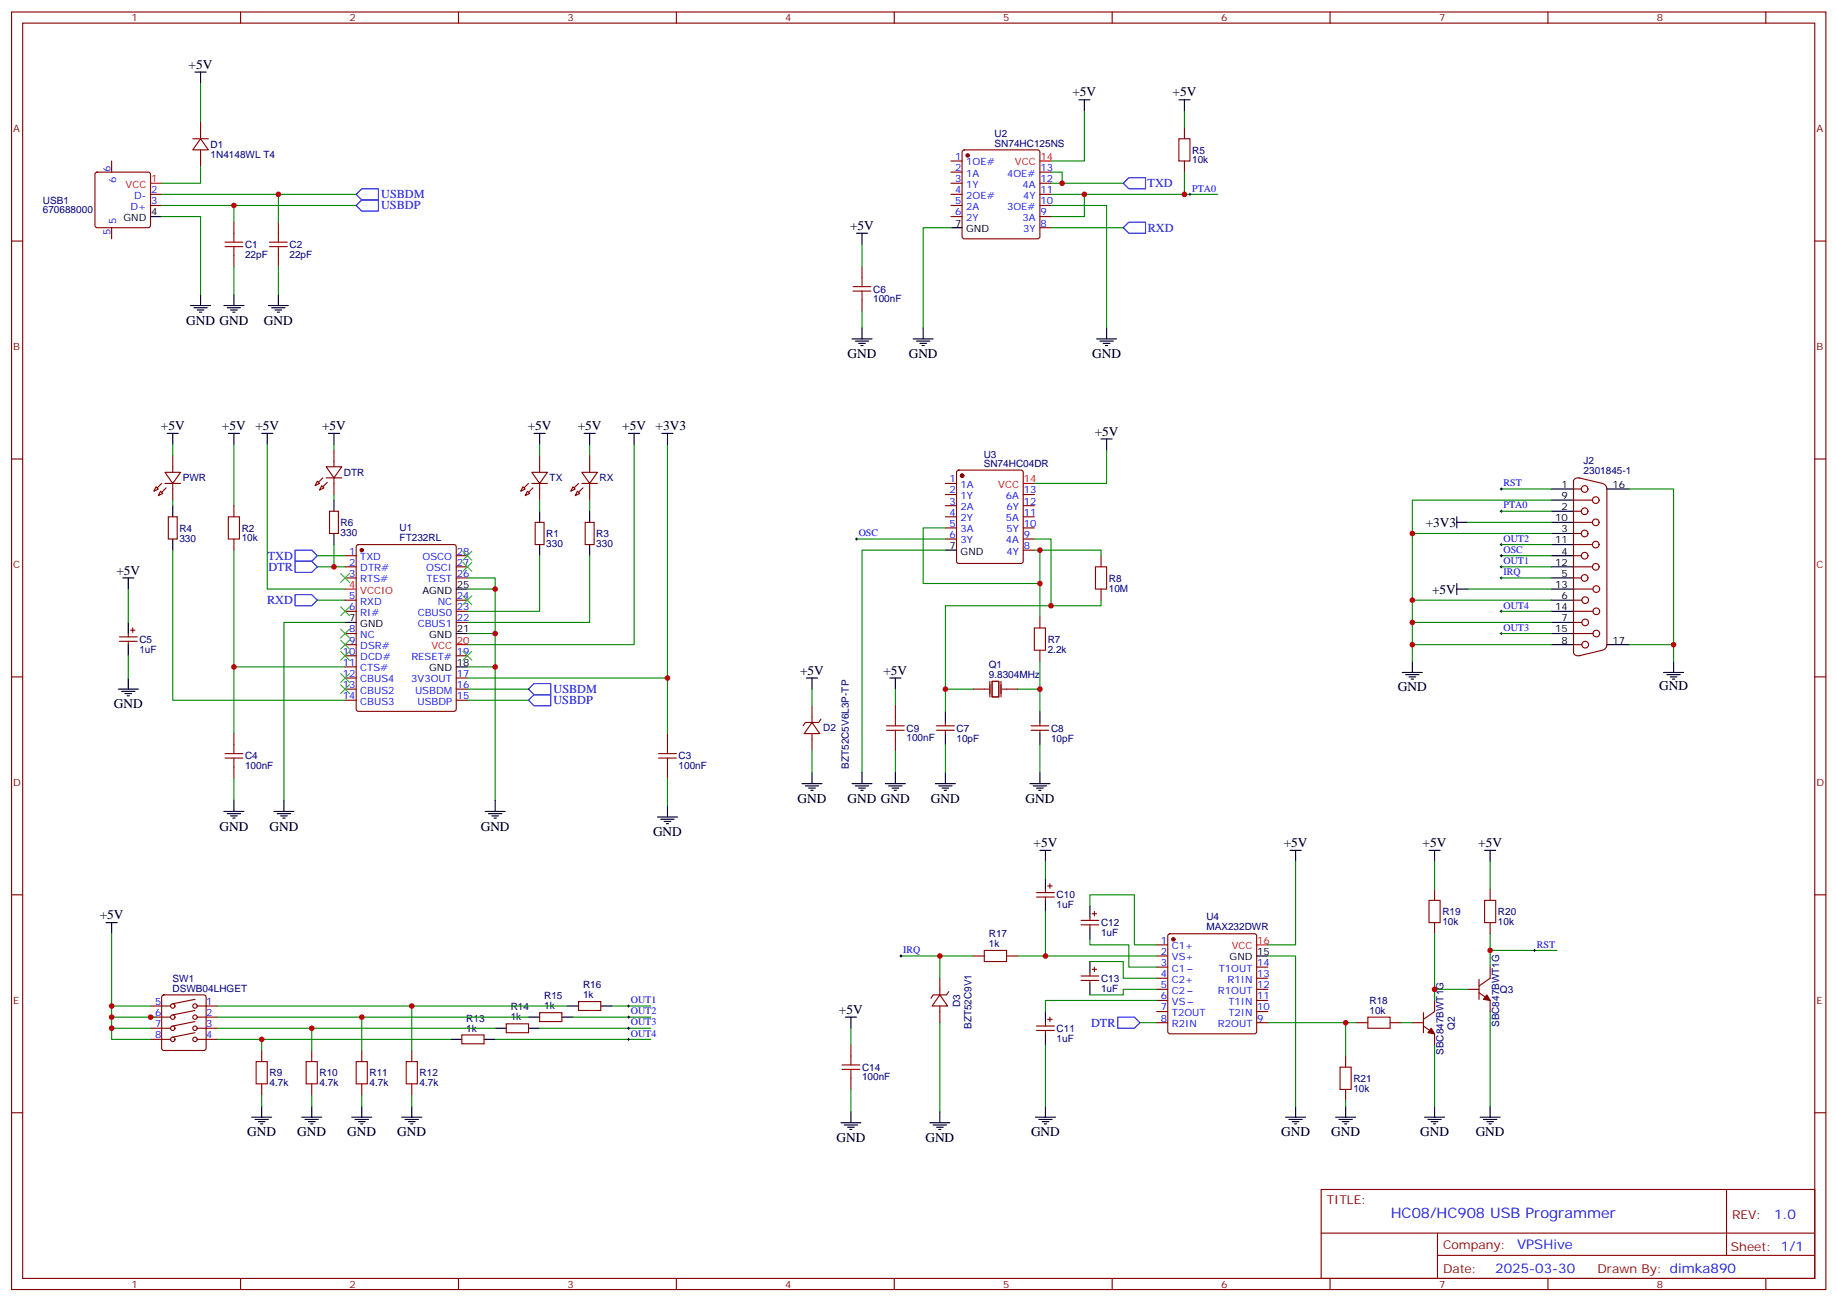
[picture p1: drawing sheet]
<svg xmlns="http://www.w3.org/2000/svg" width="583mm" height="413mm" viewBox="0 0 583 413" stroke-linecap="round" stroke-linejoin="round" font-family="sans-serif">
<g fill="none" stroke="#870000" stroke-width=".35">
<path d="M3.7 3.8h575.7v405.4h-575.7zM7.2 7.3h568.7v398.3h-568.7zM76.3 3.8v3.5M145.5 3.8v3.5M214.6 3.8v3.5M283.8 3.8v3.5M352.9 3.8v3.5M422.1 3.8v3.5M491.2 3.8v3.5M560.4 3.8v3.5M63.6 38.7v5.3M30.4 54.8l.4-.2h16.3l.5 .2 .2 .5v16.2l-.3 .5-.4 .2h-16.3l-.5-.2-.2-.5v-16.2z"/>
<path d="M35.4 51.1v3.5M61.2 44h4.9M63.6 44l2.5 3.6h-4.9zM63.6 47.6v5.2M301.8 51.1h3.5M301.8 54.6h3.5M301.8 58.1h3.5M305.5 47.8l.5-.2h23.3l.5 .2 .2 .5v26.8l-.2 .5-.5 .2h-23.3l-.5-.3-.2-.4v-26.8zM330 54.6h3.5M330 58.1h3.5M375.8 40.5v3.5M375.8 51.1v3.5"/>
<path d="M3.7 76.5h3.5M35.4 72.2v3.6M47.8 61.7h3.5M47.8 65.2h3.5M74.2 70.5v3.5M88.3 70.5v3.5M301.8 61.7h3.5M301.8 65.2h3.5M301.8 68.7h3.5M330 61.7h3.5M330 65.2h3.5M330 68.7h3.5"/>
<path d="M330 72.2h3.5M575.9 76.5h3.5M74.2 81.1v3.5M88.3 81.1v3.5M273.5 84.6v3.5M273.5 95.2v3.5M3.7 145.6h3.5M49.5 154.4l.7 .8-1.4 .7zM50.9 155.9l.7 .7-1.4 .7zM52.4 149.9h4.9l-2.5 3.5zM52.4 153.4h4.9M54.8 144.6v5.3"/>
<path d="M54.8 153.4v5.3M100.7 152.7l.7 .7-1.4 .7zM102.1 154.1l.7 .7-1.4 .7zM103.5 148.1h4.9l-2.4 3.5zM103.5 151.6h4.9M106 142.8v5.3M106 151.6v5.3M165.9 154.4l.8 .8-1.5 .7zM167.4 155.9l.7 .7-1.4 .7zM168.8 149.9h4.9l-2.5 3.5zM168.8 153.4h4.9M171.2 144.6v5.3"/>
<path d="M171.2 153.4v5.3M181.8 154.4l.7 .8-1.4 .7zM183.2 155.9l.7 .7-1.4 .7zM184.6 149.9h5l-2.5 3.5zM184.6 153.4h5M187.1 144.6v5.3M187.1 153.4v5.3M300 153.4h3.5M300 156.9h3.5M303.8 149.4l.4-.2h19.8l.5 .2 .2 .5v28.2l-.2 .5-.5 .2h-19.8l-.5-.2-.2-.5v-28.2zM324.7 156.9h3.5M499.3 152.7v54.3"/>
<path d="M499.3 158.7h6M499.3 155.2h2.5M501.1 151.6l7.4 1.8M501.3 151.7a1.31 1.31 0 0 0-2 1.1M508.6 153.5l1.1 .8 .2 .9v49.3l-.2 .9-1.1 .8M575.9 145.6h3.5M53.4 164h2.8v7h-2.8zM74.2 160.4v3.6M74.2 171v3.6M104.6 162.2h2.8v7.1h-2.8zM109.5 176.3h3.5M109.5 179.8h3.5"/>
<path d="M113.3 173l.4-.2h30.4l.6 .4 .1 51.8-.5 .7h-30.6l-.6-.5-.1-51.7zM144.8 176.3h3.5M144.8 179.8h3.5M169.8 165.7h2.8v7.1h-2.8zM185.7 165.7h2.8v7.1h-2.8zM300 160.4h3.5M300 164h3.5M300 167.5h3.5M300 171h3.5M324.7 160.4h3.5M324.7 164h3.5M324.7 167.5h3.5"/>
<path d="M324.7 171h3.5M324.7 174.6h3.5M349.4 176.3v3.5M499.3 176.3h2.5M499.3 179.8h6M499.3 172.8h6M499.3 165.7h6M499.3 169.3h2.5M499.3 162.2h2.5M41.4 200h1.4M42.1 199.2v1.5M109.5 183.4h3.5"/>
<path d="M109.5 190.4h3.5M109.5 194h3.5M144.8 183.4h3.5M144.8 190.4h3.5M144.8 194h3.5M144.8 197.5h3.5M330 195.7v3.5M349.4 186.9v3.5M499.3 183.4h2.5M499.5 190.4h2.5M499.5 194h6M499.5 197.5h2.5"/>
<path d="M499.5 186.9h6M3.7 214.8h3.5M37.9 202.1h5.6M37.9 203.5h5.6M40.7 201v1.1M40.7 203.5v1M109.5 201h3.5M109.5 204.5h3.5M109.5 208.1h3.5M109.5 211.6h3.5M109.5 215.1h3.5M109.5 218.7h3.5"/>
<path d="M144.8 208.1h3.5M144.8 215.1h3.5M144.8 218.7h3.5M308.8 218.7h3.5M319.4 218.7h3.5M330 206.3v3.5M499.3 206.9a1.41 1.41 0 0 0 2 1.1M499.5 201h6M499.5 204.5h2.5M508.5 206.3l-7.4 1.8M575.9 214.8h3.5M74.2 232.8v3.5"/>
<path d="M109.5 222.2h3.5M144.8 222.2h3.5M211.8 232.8v3.5M257.7 229.2l2.4 3.6h-4.9zM257.7 223.9v5.3M257.7 232.8v5.3M260.5 228.2l-.7 1h-4.2l-.8 1.1M284.1 223.9v3.6M284.1 234.5v3.6M297.2 231.7h5.6M297.2 230.3h5.6M300 229.2v1.1"/>
<path d="M300 231.7v1.1M327.2 231.7h5.6M327.2 230.3h5.6M330 229.2v1.1M330 231.7v1.1M74.2 243.3v3.6M211.8 243.3v3.6M3.7 283.9h3.5M328.9 283.2h5.7M328.9 284.6h5.7M331.8 282.2v1M331.8 284.6v1.1"/>
<path d="M332.5 281.1h1.4M333.2 280.4v1.4M343 292h5.7M343 293.4h5.7M345.9 291v1M345.9 293.4v1.1M346.6 289.9h1.4M347.3 289.2v1.4M367 299.8h3.6M370.8 296.5l.5-.2h26.8l.5 .2 .2 .5v30.3l-.3 .5-.4 .2h-26.8l-.5-.2-.2-.5v-30.3zM455.2 282.2v3.5M455.2 292.7v3.6"/>
<path d="M472.9 282.2v3.5M472.9 292.7v3.6M575.9 283.9h3.5M47.8 319.2h6.3M51.5 315.9l.5-.2h12.7l.5 .2 .2 .5v16.2l-.2 .5-.5 .2h-12.7l-.5-.2-.2-.5v-16.2zM61.9 317.1l-7.1 1.4M62.6 319.2h6.3M183.6 317.8h7v2.8h-7zM298.2 315.7l2.5 3.5h-4.9zM298.2 310.4v5.3M298.2 319.2v5.3M301.1 314.6l-.7 1.1h-4.3l-.7 1"/>
<path d="M308.8 303.3h3.5M319.4 303.3h3.5M343 309.7h5.7M343 311.1h5.7M345.9 308.6v1.1M345.9 311.1v1M346.6 307.6h1.4M347.3 306.8v1.5M367 303.3h3.6M367 306.8h3.6M367 310.4h3.6M367 313.9h3.6"/>
<path d="M367 317.4h3.6M398.8 306.8h3.5M398.8 310.4h3.5M398.8 313.9h3.5M398.8 317.4h3.5M455.2 317.4v3.6l-3.5 2.4M465.8 313.9h3.5M469.3 315l3.6 2.4v3.6M469.3 310.7v6.4M472.9 306.8v3.6l-3.6 2.4M47.8 329.8h6.3M47.8 326.2h6.3"/>
<path d="M47.8 322.7h6.3M61.9 327.7l-7.1 1.4M61.9 324.1l-7.1 1.4M61.9 320.6l-7.1 1.4M62.6 329.8h6.3M62.6 326.2h6.3M62.6 322.7h6.3M83 333.3v3.5M98.9 333.3v3.5M114.8 333.3v3.5M130.7 333.3v3.5M146.5 328.4h7.1v2.8h-7.1z"/>
<path d="M160.7 324.8h7v2.9h-7zM171.2 321.3h7.1v2.8h-7.1zM270 331.5v3.6M328.9 325.5h5.7M328.9 327h5.7M331.8 324.5v1M331.8 327v1M332.5 323.4h1.4M333.2 322.7v1.4M367 321h3.6M367 324.5h3.6M398.8 321h3.5"/>
<path d="M398.8 324.5h3.5M427 335.1v3.5M430.5 324.5h3.6M441.1 324.5h3.5M448.2 324.5h3.5M451.7 325.5l3.5 2.5v3.5M451.7 321.3v6.4M3.7 353.1h3.5M83 343.9v3.5M98.9 343.9v3.5M114.8 343.9v3.5M130.7 343.9v3.5"/>
<path d="M270 342.1v3.6M427 345.7v3.5M575.9 353.1h3.5M419.2 377.4h156.7v28.2h-156.7zM547.9 377.4v20.9M419.3 391.2h156.4M456.2 398.3h119.5M456.2 391.2v14.2M76.3 405.6v3.6M145.5 405.6v3.6M214.6 405.6v3.6M283.8 405.6v3.6"/>
<path d="M352.9 405.6v3.6M422.1 405.6v3.6M491.2 405.6v3.6M560.4 405.6v3.6"/>
<circle cx="502.8" cy="155.2" r="1.06"/>
<circle cx="506.4" cy="158.7" r="1.06"/>
<circle cx="502.8" cy="169.3" r="1.06"/>
<circle cx="502.8" cy="162.2" r="1.06"/>
<circle cx="502.8" cy="176.3" r="1.06"/>
<circle cx="506.4" cy="172.8" r="1.06"/>
<circle cx="506.4" cy="179.8" r="1.06"/>
<circle cx="506.4" cy="165.7" r="1.06"/>
<circle cx="502.8" cy="183.4" r="1.06"/>
<circle cx="503" cy="190.4" r="1.06"/>
<circle cx="503" cy="197.5" r="1.06"/>
<circle cx="506.6" cy="186.9" r="1.06"/>
<circle cx="506.6" cy="194" r="1.06"/>
<circle cx="503" cy="204.5" r="1.06"/>
<circle cx="506.6" cy="201" r="1.06"/>
<circle cx="54.8" cy="319.2" r=".71"/>
<circle cx="61.9" cy="319.2" r=".71"/>
<circle cx="54.8" cy="329.8" r=".71"/>
<circle cx="54.8" cy="326.2" r=".71"/>
<circle cx="54.8" cy="322.7" r=".71"/>
<circle cx="61.9" cy="326.2" r=".71"/>
<circle cx="61.9" cy="329.8" r=".71"/>
<circle cx="61.9" cy="322.7" r=".71"/>
</g>
<path d="M47.8 58.1h3.5M330 51.1h3.5M324.7 153.4h3.5M109.5 186.9h3.5M144.8 204.5h3.5M398.8 299.8h3.5" fill="none" stroke="#f00" stroke-width=".35"/>
<g fill="none" stroke="#000" stroke-width=".35">
<path d="M61.9 22.9h3.5M63.6 22.9v3.5M342.3 31.7h3.6M344.1 31.7v3.5M374.1 31.7h3.5M375.8 31.7v3.5M47.8 68.7h3.5M271.8 74h3.5M273.5 74v3.5M301.8 72.2h3.5M60.5 96.9h6.3M61.5 97.6h4.3"/>
<path d="M62.6 98.4h2.1M63.3 99.1h.7M63.6 93.4v3.5M71 96.9h6.4M72.1 97.6h4.2M73.2 98.4h2.1M73.9 99.1h.7M74.2 93.4v3.5M85.2 96.9h6.3M86.2 97.6h4.3M87.3 98.4h2.1M88 99.1h.7"/>
<path d="M88.3 93.4v3.5M270.4 107.5h6.3M271.4 108.2h4.3M272.5 108.9h2.1M273.2 109.6h.7M273.5 104v3.5M289.8 107.5h6.3M290.8 108.2h4.3M291.9 108.9h2.1M292.6 109.6h.7M292.9 104v3.5M348 107.5h6.3"/>
<path d="M349 108.2h4.3M350.1 108.9h2.1M350.8 109.6h.7M351.2 104v3.5M53.1 137.5h3.5M54.8 137.5v3.5M72.5 137.5h3.5M74.2 137.5v3.5M83 137.5h3.6M84.8 137.5v3.5M104.2 137.5h3.5M106 137.5v3.5"/>
<path d="M169.5 137.5h3.5M171.2 137.5v3.5M185.3 137.5h3.6M187.1 137.5v3.5M199.5 137.5h3.5M201.2 137.5v3.5M210 137.5h3.6M211.8 137.5v3.5M349.4 139.3h3.5M351.2 139.3v3.5M106 158.7v3.5M492.3 155.2h7"/>
<path d="M492.3 158.7h7M509.9 155.2h7.1M54.8 160.4v3.6M54.8 171v3.6M106 169.3v3.5M171.2 162.2v3.5M171.2 172.8v3.5M187.1 162.2v3.5M187.1 172.8v3.5M300 174.6h3.5M462.3 165.7h3.5M462.3 164v3.5"/>
<path d="M492.3 179.8h7M492.3 172.8h7M492.3 165.7h7M492.3 176.3h7M492.3 169.3h7M492.3 162.2h7M38.9 183.4h3.6M40.7 183.4v3.5M40.7 197.5v3.5M109.5 197.5h3.5M144.8 186.9h3.5M462.3 186.9h3.5"/>
<path d="M462.3 185.1v3.6M492.3 197.5h7M492.3 186.9h7M492.3 183.4h7M492.3 194h7M492.3 190.4h7M37.5 218.7h6.4M38.6 219.4h4.2M40.7 204.5v3.6M40.7 215.1v3.6M144.8 211.6h3.5M144.8 201h3.5"/>
<path d="M255.9 215.1h3.5M257.7 215.1v3.6M282.4 215.1h3.5M284.1 215.1v3.6M445 213.4h6.3M446.1 214.1h4.2M447.1 214.8h2.1M447.8 215.5h.7M448.2 209.8v3.6M492.3 201h7M492.3 204.5h7M509.9 204.5h7.1"/>
<path d="M527.9 213.4h6.3M529 214.1h4.2M530 214.8h2.1M530.7 215.5h.7M531.1 209.8v3.6M39.7 220.1h2.1M40.4 220.8h.7M300 225.7v3.5M300 232.8v3.5M330 225.7v3.5M330 232.8v3.5M71 257.5h6.4"/>
<path d="M72.1 258.2h4.2M73.2 258.9h2.1M73.9 259.6h.7M74.2 253.9v3.6M86.9 257.5h6.4M88 258.2h4.2M89 258.9h2.2M89.7 259.6h.8M90.1 253.9v3.6M154 257.5h6.3M155 258.2h4.2M156.1 258.9h2.1"/>
<path d="M156.8 259.6h.7M157.1 253.9v3.6M208.6 259.2h6.4M209.7 259.9h4.2M211.8 255.7v3.5M254.5 248.6h6.3M255.6 249.3h4.2M256.6 250h2.1M257.3 250.8h.7M257.7 245.1v3.5M270.4 248.6h6.3M271.4 249.3h4.3"/>
<path d="M272.5 250h2.1M273.2 250.8h.7M273.5 245.1v3.5M281 248.6h6.3M282 249.3h4.2M283.1 250h2.1M283.8 250.8h.7M284.1 245.1v3.5M296.8 248.6h6.4M297.9 249.3h4.2M298.9 250h2.2M299.6 250.8h.8"/>
<path d="M300 245.1v3.5M326.8 248.6h6.4M327.9 249.3h4.2M328.9 250h2.1M329.6 250.8h.7M330 245.1v3.5M210.7 260.6h2.2M211.5 261.3h.7M330 269.8h3.5M331.8 269.8v3.5M331.8 278.6v3.6M409.4 269.8h3.5"/>
<path d="M411.1 269.8v3.5M453.5 269.8h3.5M455.2 269.8v3.5M471.1 269.8h3.5M472.9 269.8v3.5M33.7 292.7h3.5M35.4 292.7v3.6M331.8 285.7v3.5M345.9 287.4v3.6M345.9 294.5v3.5M180.1 319.2h3.5M190.6 319.2h3.6"/>
<path d="M345.9 305.1v3.5M345.9 312.1v3.6M398.8 303.3h3.5M143 329.8h3.5M153.6 329.8h3.5M157.1 326.2h3.6M167.7 326.2h3.5M167.7 322.7h3.5M178.3 322.7h3.5M268.3 322.7h3.5M270 322.7v3.5M331.8 321v3.5"/>
<path d="M331.8 328v3.5M79.9 354.5h6.3M80.9 355.2h4.3M82 355.9h2.1M82.7 356.6h.7M83 350.9v3.6M95.7 354.5h6.4M96.8 355.2h4.2M97.9 355.9h2.1M98.6 356.6h.7M98.9 350.9v3.6M111.6 354.5h6.4"/>
<path d="M112.7 355.2h4.2M113.7 355.9h2.2M114.4 356.6h.7M114.8 350.9v3.6M127.5 354.5h6.3M128.6 355.2h4.2M129.6 355.9h2.1M130.3 356.6h.7M130.7 350.9v3.6M266.8 356.2h6.4M267.9 356.9h4.2M269 357.6h2.1"/>
<path d="M269.7 358.4h.7M270 352.7v3.5M295.1 356.2h6.3M296.1 356.9h4.3M297.2 357.6h2.1M297.9 358.4h.7M298.2 352.7v3.5M328.6 354.5h6.3M329.6 355.2h4.3M330.7 355.9h2.1M331.4 356.6h.7M331.8 350.9v3.6"/>
<path d="M408 354.5h6.3M409 355.2h4.2M410.1 355.9h2.1M410.8 356.6h.7M411.1 350.9v3.6M423.8 354.5h6.4M424.9 355.2h4.2M425.9 355.9h2.2M426.6 356.6h.8M427 350.9v3.6M452 354.5h6.4M453.1 355.2h4.2"/>
<path d="M454.2 355.9h2.1M454.9 356.6h.7M455.2 350.9v3.6M469.7 354.5h6.3M470.7 355.2h4.3M471.8 355.9h2.1M472.5 356.6h.7M472.9 350.9v3.6"/>
</g>
<g fill="none" stroke="#008700" stroke-width=".35">
<path d="M63.6 26.4v12.3M344.1 35.2v15.9h-10.6M375.8 35.2v5.3M63.6 52.8v5.3h-12.3M333.5 54.6h3.5v3.5M333.5 58.1h22.9M375.8 54.6v7.1M51.3 68.7h12.3v24.7M51.3 61.7h61.7M51.3 65.2h61.7M74.2 65.2v5.3M88.3 61.7v8.8"/>
<path d="M273.5 77.5v7.1M301.8 72.2h-8.9v31.8M333.5 65.2h17.7v38.8M333.5 61.7h10.6v7h-10.6M333.5 72.2h22.9M344.1 61.7h42.3M74.2 84.6v8.8M88.3 84.6v8.8M273.5 98.7v5.3M54.8 141v3.6M54.8 158.7v1.7M74.2 141v19.4"/>
<path d="M84.8 141v45.9h24.7M106 141v1.8M106 156.9v1.8M171.2 141v3.6M171.2 158.7v3.5M187.1 141v3.6M187.1 158.7v3.5M201.2 141v63.5h-52.9M211.8 141v74.1h-63.5M351.2 142.8v10.6h-23M476.4 155.2h15.9M492.3 158.7h-44.1v51.1"/>
<path d="M517 155.2h14.1v49.3M54.8 174.6v47.6h54.7M74.2 174.6v37h35.3M100.7 176.3h8.8M100.7 179.8h8.8M106 172.8v7M171.2 176.3v17.7h-22.9M187.1 176.3v21.2h-38.8M271.8 171h28.2M300 167.5h-7.1v17.6h37.1M300 174.6h-26.5v70.5M328.2 174.6h1.8v21.1"/>
<path d="M328.2 171h5.3v21.2h-33.5v26.5M330 174.6h19.4v1.7M448.2 169.3h44.1M465.8 165.7h26.5M476.4 176.3h15.9M476.4 179.8h15.9M476.4 162.2h15.9M476.4 172.8h15.9M40.7 186.9v10.6M100.7 190.4h8.8M109.5 197.5h-19.4v56.4M148.3 186.9h8.8v67"/>
<path d="M148.3 183.4h8.8v3.5M349.4 190.4v1.8h-15.9M448.2 190.4h44.1M448.2 197.5h44.1M465.8 186.9h26.5M476.4 183.4h15.9M476.4 194h15.9M40.7 208.1v7M74.2 211.6v21.2M148.3 218.7h19.4M148.3 201h8.8M148.3 211.6h8.8"/>
<path d="M211.8 215.1v17.7M257.7 218.7v5.2M284.1 218.7v5.2M308.8 218.7h-8.8v7M322.9 218.7h7.1v7M330 209.8v8.9M448.2 204.5h44.1M476.4 201h15.9M517 204.5h14.1v5.3M148.3 222.2h19.4M257.7 238.1v7M284.1 238.1v7"/>
<path d="M300 236.3v8.8M330 236.3v8.8M74.2 246.9v7M211.8 246.9v8.8M331.8 273.3v5.3M411.1 273.3v26.5h-8.8M455.2 273.3v8.9M472.9 273.3v8.9M35.4 296.3v33.5h12.4M331.8 289.2v14.1h35.2M345.9 298v1.8h12.3v7h8.8M345.9 287.4v-3.5h14.1v15.9h7"/>
<path d="M455.2 296.3v17.6M472.9 296.3v10.5M35.4 319.2h12.4M68.9 319.2h111.2M130.7 319.2v14.1M194.2 319.2h12.3M285.9 303.3h12.3M308.8 303.3h-10.6v7.1M322.9 303.3h8.9M345.9 305.1h10.5v5.3h10.6M367 317.4h-35.2v3.6M367 313.9h-10.6v1.8h-10.5"/>
<path d="M402.3 303.3h8.8v47.6M465.8 313.9h-10.6v3.5M472.9 301.6h21.1M35.4 326.2h12.4M35.4 322.7h14.1M68.9 326.2h88.2M68.9 322.7h98.8M68.9 329.8h74.1M83 329.8v3.5M98.9 326.2v7.1M114.8 322.7v10.6M157.1 329.8h49.4"/>
<path d="M171.2 326.2h35.3M181.8 322.7h24.7M270 326.2v5.3M298.2 324.5v28.2M331.8 331.5v19.4M361.7 324.5h5.3M402.3 324.5h24.7v10.6M427 324.5h3.5M444.6 324.5h3.6M455.2 331.5v19.4M472.9 321v29.9M83 347.4v3.5"/>
<path d="M98.9 347.4v3.5M114.8 347.4v3.5M130.7 347.4v3.5M270 345.7v7M427 349.2v1.7"/>
</g>
<g fill="#870000" stroke="#870000" stroke-width=".35">
<path d="M169.1 154.8l-1.4 1.4z"/>
<path d="M166.3 154.8l1.4-1.4z"/>
<path d="M185 154.8l-1.4 1.4z"/>
<path d="M183.6 153.4l-1.4 1.4z"/>
<path d="M51.3 156.2l1.4-1.4z"/>
<path d="M49.9 154.8l1.4-1.4z"/>
<path d="M102.4 154.4l1.5-1.4z"/>
<path d="M102.4 151.6l-1.4 1.4z"/>
<path d="M454.2 326.2l1 1.8-2.1-.3z"/>
<path d="M471.8 315.7l1.1 1.7-2.2-.3z"/>
<circle cx="114.8" cy="174.6" r=".53"/>
<circle cx="307.1" cy="49.3" r=".53"/>
<circle cx="305.3" cy="150.9" r=".53"/>
<circle cx="372.3" cy="298" r=".53"/>
</g>
<path d="M356.4 58.1l1.8-1.7h5.3v3.5h-5.3zM113 61.7l1.8-1.8h5.3v3.5h-5.3zM113 65.2l1.8-1.8h5.3v3.6h-5.3zM356.4 72.2l1.8-1.7h5.3v3.5h-5.3zM93.6 174.6h5.3l1.8 1.7-1.8 1.8h-5.3zM93.6 178.1h5.3l1.8 1.7-1.8 1.8h-5.3zM93.6 188.7h5.3l1.8 1.7-1.8 1.8h-5.3zM167.7 218.7l1.8-1.8h5.3v3.5h-5.3zM167.7 222.2l1.8-1.8h5.3v3.5h-5.3zM354.7 322.7h5.3l1.7 1.8-1.7 1.7h-5.3z" fill="none" stroke="#00f" stroke-width=".35"/>
<g fill="none" stroke="#a10000" stroke-width=".35">
<path d="M374.1 44h3.5v7.1h-3.5zM71.4 78.2h5.6M71.4 76.8h5.6M74.2 74v2.8M74.2 78.2v2.9M85.5 78.2h5.7M85.5 76.8h5.7M88.3 74v2.8M88.3 78.2v2.9M270.7 92.4h5.7M270.7 90.9h5.7M273.5 88.1v2.8"/>
<path d="M273.5 92.4v2.8M72.5 164h3.5v7h-3.5zM347.6 179.8h3.6v7.1h-3.6zM328.2 199.2h3.6v7.1h-3.6zM71.4 239.1h5.6M74.2 236.3v2.8M209 239.1h5.6M211.8 236.3v2.8M281.3 231.7h5.6M281.3 230.3h5.6M284.1 227.5v2.8M284.1 231.7v2.8"/>
<path d="M71.4 240.5h5.6M74.2 240.5v2.8M209 240.5h5.6M211.8 240.5v2.8M453.5 285.7h3.5v7h-3.5zM471.1 285.7h3.5v7h-3.5zM312.3 301.6h7.1v3.5h-7.1zM81.3 336.8h3.5v7.1h-3.5zM97.2 336.8h3.5v7.1h-3.5zM113 336.8h3.6v7.1h-3.6zM128.9 336.8h3.5v7.1h-3.5zM267.2 339.3h5.6"/>
<path d="M267.2 337.9h5.6M270 335.1v2.8M270 339.3v2.8M425.2 338.6h3.6v7.1h-3.6zM434.1 322.7h7v3.5h-7z"/>
</g>
<g fill="none" stroke="#3c3" stroke-width=".35">
<path d="M146.9 178.4l2.8 2.9M146.9 174.9l2.8 2.8M149.7 178.4l-2.8 2.9M149.7 174.9l-2.8 2.8M108.1 199.6l2.8 2.8M108.1 182l2.8 2.8M108.1 192.5l2.8 2.9M110.9 199.6l-2.8 2.8M110.9 182l-2.8 2.8M110.9 192.5l-2.8 2.9M146.9 189l2.8 2.8M149.7 189l-2.8 2.8"/>
<path d="M108.1 203.1l2.8 2.9M108.1 206.7l2.8 2.8M108.1 217.2l2.8 2.9M108.1 213.7l2.8 2.8M110.9 217.2l-2.8 2.9M110.9 213.7l-2.8 2.8M110.9 203.1l-2.8 2.9M110.9 206.7l-2.8 2.8M146.9 206.7l2.8 2.8M149.7 206.7l-2.8 2.8"/>
</g>
<g fill="none" stroke="#000" stroke-width=".32">
<path d="M377.3 61.7h.7M377.6 61.3v.7M476 155.2h.7M476.4 154.8v.7M271.4 171h.7M271.8 170.7v.7M476 179.8h.7M476 172.8h.7M476 162.2h.7M476 176.3h.7M476.4 161.9v.7M476.4 172.4v.7"/>
<path d="M476.4 176v.7M476.4 179.5v.7M476 194h.7M476 183.4h.7M476.4 183v.7M476.4 193.6v.7M476 201h.7M476.4 200.7v.7M199.1 319.2h.7M199.5 318.8v.7M285.5 303.3h.7M285.9 303v.7"/>
<path d="M486.6 301.6h.7M487 301.2v.7M199.1 322.7h.7M199.1 326.2h.7M199.1 329.8h.7M199.5 322.4v.7M199.5 325.9v.7M199.5 329.4v.7"/>
</g>
<path d="M312.3 218.7h1.5M314.1 216.2v4.9M314.8 216.2h2.1v4.9h-2.1zM317.6 216.2v4.9M318 218.7h1.4" fill="none" stroke="#870012" stroke-width=".35"/>
<g fill="#c00">
<circle cx="88.3" cy="61.7" r=".88"/>
<circle cx="74.2" cy="65.2" r=".88"/>
<circle cx="74.2" cy="211.6" r=".88"/>
<circle cx="337" cy="58.1" r=".88"/>
<circle cx="344.1" cy="61.7" r=".88"/>
<circle cx="375.8" cy="61.7" r=".88"/>
<circle cx="157.1" cy="201" r=".88"/>
<circle cx="157.1" cy="211.6" r=".88"/>
<circle cx="157.1" cy="186.9" r=".88"/>
<circle cx="211.8" cy="215.1" r=".88"/>
<circle cx="106" cy="179.8" r=".88"/>
<circle cx="330" cy="218.7" r=".88"/>
<circle cx="300" cy="218.7" r=".88"/>
<circle cx="330" cy="174.6" r=".88"/>
<circle cx="333.5" cy="192.2" r=".88"/>
<circle cx="330" cy="185.1" r=".88"/>
<circle cx="35.4" cy="326.2" r=".88"/>
<circle cx="35.4" cy="322.7" r=".88"/>
<circle cx="47.8" cy="322.7" r=".88"/>
<circle cx="35.4" cy="319.2" r=".88"/>
<circle cx="83" cy="329.8" r=".88"/>
<circle cx="98.9" cy="326.2" r=".88"/>
<circle cx="114.8" cy="322.7" r=".88"/>
<circle cx="130.7" cy="319.2" r=".88"/>
<circle cx="331.8" cy="303.3" r=".88"/>
<circle cx="298.2" cy="303.3" r=".88"/>
<circle cx="427" cy="324.5" r=".88"/>
<circle cx="455.2" cy="313.9" r=".88"/>
<circle cx="472.9" cy="301.6" r=".88"/>
<circle cx="448.2" cy="169.3" r=".88"/>
<circle cx="448.2" cy="190.4" r=".88"/>
<circle cx="448.2" cy="197.5" r=".88"/>
<circle cx="448.2" cy="204.5" r=".88"/>
<circle cx="531.1" cy="204.5" r=".88"/>
</g>
<text font-size="4.6" fill="#00f" x="441.3" y="386.4">HC08/HC908 USB Programmer</text>
<g font-size="4.2">
<text x="59.9" y="21.8">+5V</text>
<text x="340.3" y="30.6">+5V</text>
<text x="372.1" y="30.6">+5V</text>
<text x="269.8" y="72.9">+5V</text>
<text x="59.1" y="103">GND GND</text>
<text x="83.7" y="103">GND</text>
<text x="269" y="113.6">GND</text>
<text x="288.4" y="113.6">GND</text>
<text x="346.6" y="113.6">GND</text>
<text x="51" y="136.4">+5V</text>
<text x="70.4" y="136.4">+5V</text>
<text x="81" y="136.4">+5V</text>
<text x="102.2" y="136.4">+5V</text>
<text x="167.5" y="136.4">+5V</text>
<text x="183.3" y="136.4">+5V</text>
<text x="197.4" y="136.4">+5V</text>
<text x="208" y="136.4">+3V3</text>
<text x="347.4" y="138.2">+5V</text>
<text x="452.4" y="167.1">+3V3</text>
<text x="36.9" y="182.3">+5V</text>
<text x="454.4" y="188.3">+5V</text>
<text x="253.9" y="214">+5V</text>
<text x="280.3" y="214">+5V</text>
<text x="443.6" y="219.4">GND</text>
<text x="526.5" y="219">GND</text>
<text x="36.1" y="224.8">GND</text>
<text x="253.1" y="254.7">GND</text>
<text x="269" y="254.7">GND GND</text>
<text x="295.4" y="254.7">GND</text>
<text x="325.4" y="254.7">GND</text>
<text x="69.6" y="263.6">GND</text>
<text x="85.5" y="263.6">GND</text>
<text x="152.5" y="263.6">GND</text>
<text x="207.2" y="265.3">GND</text>
<text x="328" y="268.7">+5V</text>
<text x="407.3" y="268.7">+5V</text>
<text x="451.4" y="268.7">+5V</text>
<text x="469.1" y="268.7">+5V</text>
<text x="31.6" y="291.6">+5V</text>
<text x="266.2" y="321.6">+5V</text>
<text x="78.5" y="360.6">GND</text>
<text x="94.3" y="360.6">GND</text>
<text x="110.2" y="360.6">GND</text>
<text x="126.1" y="360.6">GND</text>
<text x="265.4" y="362.3">GND</text>
<text x="293.7" y="362.3">GND</text>
<text x="327.2" y="360.6">GND</text>
<text x="406.5" y="360.6">GND</text>
<text x="422.4" y="360.6">GND</text>
<text x="450.6" y="360.6">GND</text>
<text x="468.3" y="360.6">GND</text>
</g>
<g font-size="4.2" fill="#00f">
<text x="563" y="386.7">1.0</text>
<text x="481.4" y="396.2">VPSHive</text>
<text x="474.5" y="404">2025-03-30</text>
</g>
<g font-size="3.9" fill="#00f">
<text x="364.2" y="59.5">TXD</text>
<text x="121" y="62.9">USBDM</text>
<text x="120.9" y="66.4">USBDP</text>
<text x="364.2" y="73.5">RXD</text>
<text x="85" y="177.6">TXD</text>
<text x="85.2" y="181.1">DTR</text>
<text x="84.8" y="191.7">RXD</text>
<text x="175.6" y="219.9">USBDM</text>
<text x="175.6" y="223.4">USBDP</text>
<text x="346.3" y="325.7">DTR</text>
</g>
<g font-size="3.9" fill="#800">
<text x="421" y="382">TITLE:</text>
<text x="549.6" y="386.7">REV:</text>
<text x="457.9" y="396.2">Company:</text>
<text x="549.3" y="396.8">Sheet: 1/1</text>
<text x="457.9" y="403.9">Date:</text>
<text x="506.9" y="403.9">Drawn By: dimka890</text>
</g>
<g font-size="3.2" fill="#800">
<text x="41.8" y="6.8">1</text>
<text x="110.9" y="6.8">2</text>
<text x="180.1" y="6.8">3</text>
<text x="249.2" y="6.8">4</text>
<text x="318.3" y="6.8">5</text>
<text x="387.5" y="6.8">6</text>
<text x="456.6" y="6.8">7</text>
<text x="525.8" y="6.8">8</text>
<text x="4.2" y="41.9">A</text>
<text x="576.4" y="41.9">A</text>
<text x="4.2" y="111.1">B</text>
<text x="576.4" y="111.1">B</text>
<text x="4.2" y="180.2">C</text>
<text x="576.4" y="180.2">C</text>
<text x="4.2" y="249.3">D</text>
<text x="576.4" y="249.3">D</text>
<text x="4.2" y="318.5">E</text>
<text x="576.4" y="318.5">E</text>
<text x="41.8" y="408.6">1</text>
<text x="110.9" y="408.6">2</text>
<text x="180.1" y="408.6">3</text>
<text x="249.2" y="408.6">4</text>
<text x="318.3" y="408.6">5</text>
<text x="387.5" y="408.6">6</text>
<text x="456.6" y="408.6">7</text>
<text x="525.8" y="408.6">8</text>
</g>
<g font-size="3.2" fill="#000080">
<text x="66.8" y="46.9">D1</text>
<text x="315.6" y="46.5">SN74HC125NS</text>
<text x="315.6" y="43.3">U2</text>
<text x="66.8" y="50.1">1N4148WL T4</text>
<text x="378.3" y="51.9">10k</text>
<text x="378.3" y="48.7">R5</text>
<text x="13.6" y="64.6">USB1</text>
<text x="13.6" y="67.5">670688000</text>
<text x="77.8" y="81.8">22pF</text>
<text x="77.8" y="78.7">C1</text>
<text x="91.9" y="81.8">22pF</text>
<text x="91.9" y="78.7">C2</text>
<text x="277.1" y="95.8">100nF</text>
<text x="277.1" y="92.8">C6</text>
<text x="312.2" y="148.1">SN74HC04DR</text>
<text x="312.2" y="145.2">U3</text>
<text x="502.5" y="147.2">J2</text>
<text x="58" y="152.8">PWR</text>
<text x="109.1" y="151">DTR</text>
<text x="174.4" y="152.8">TX</text>
<text x="190.3" y="152.8">RX</text>
<text x="502.5" y="150.5">2301845-1</text>
<text x="108.1" y="166.9">R6</text>
<text x="56.9" y="171.8">330</text>
<text x="56.9" y="168.6">R4</text>
<text x="76.7" y="171.8">10k</text>
<text x="76.7" y="168.7">R2</text>
<text x="108.1" y="170.1">330</text>
<text x="126.8" y="171.6">FT232RL</text>
<text x="126.8" y="168.4">U1</text>
<text x="173.4" y="173.6">330</text>
<text x="173.4" y="170.4">R1</text>
<text x="189.2" y="173.6">330</text>
<text x="189.2" y="170.4">R3</text>
<text x="351.9" y="184.5">R8</text>
<text x="351.9" y="187.7">10M</text>
<text x="44.2" y="203.9">C5</text>
<text x="332.5" y="203.9">R7</text>
<text x="44.2" y="207.1">1uF</text>
<text x="332.5" y="207.1">2.2k</text>
<text x="313.8" y="215.1">9.8304MHz</text>
<text x="313.8" y="212">Q1</text>
<text x="261.2" y="232.1">D2</text>
<text x="287.7" y="232.2">C9</text>
<text x="303.5" y="232.2">C7</text>
<text x="333.5" y="232.2">C8</text>
<text x="287.7" y="235.1">100nF</text>
<text x="303.5" y="235.3">10pF</text>
<text x="333.5" y="235.3">10pF</text>
<text x="77.8" y="244.1">100nF</text>
<text x="77.8" y="241">C4</text>
<text x="215.3" y="244.1">100nF</text>
<text x="215.3" y="241">C3</text>
<text x="269.4" y="243.9" transform="rotate(-90 269.4 243.9)">BZT52C5V6L3P-TP</text>
<text x="335.3" y="285.1">C10</text>
<text x="335.3" y="288.2">1uF</text>
<text x="349.4" y="293.9">C12</text>
<text x="382.8" y="292">U4</text>
<text x="457.7" y="293.5">10k</text>
<text x="457.7" y="290.4">R19</text>
<text x="475.3" y="293.5">10k</text>
<text x="475.3" y="290.4">R20</text>
<text x="313.8" y="297.4">R17</text>
<text x="349.4" y="297">1uF</text>
<text x="382.8" y="295.1">MAX232DWR</text>
<text x="313.8" y="300.5">1k</text>
<text x="54.8" y="311.4">SW1</text>
<text x="349.4" y="311.5">C13</text>
<text x="54.8" y="314.6">DSWB04LHGET</text>
<text x="172.7" y="317.1">R15</text>
<text x="185" y="316.7">1k</text>
<text x="185" y="313.5">R16</text>
<text x="349.4" y="314.7">1uF</text>
<text x="476" y="315">Q3</text>
<text x="162.1" y="323.8">1k</text>
<text x="162.1" y="320.6">R14</text>
<text x="172.7" y="320.3">1k</text>
<text x="304.7" y="319.5" transform="rotate(-90 304.7 319.5)">D3</text>
<text x="434.6" y="321.7">10k</text>
<text x="434.6" y="318.5">R18</text>
<text x="148" y="327.3">1k</text>
<text x="148" y="324.1">R13</text>
<text x="308.2" y="326.5" transform="rotate(-90 308.2 326.5)">BZT52C9V1</text>
<text x="335.3" y="327.4">C11</text>
<text x="461.6" y="326.7" transform="rotate(-90 461.6 326.7)">Q2</text>
<text x="475.7" y="325.9" transform="rotate(-90 475.7 325.9)">SBC847BWT1G</text>
<text x="335.3" y="330.6">1uF</text>
<text x="458.1" y="334.7" transform="rotate(-90 458.1 334.7)">SBC847BWT1G</text>
<text x="85.5" y="341.5">R9</text>
<text x="101.4" y="341.5">R10</text>
<text x="117.3" y="341.5">R11</text>
<text x="133.1" y="341.5">R12</text>
<text x="273.5" y="339.8">C14</text>
<text x="85.5" y="344.7">4.7k</text>
<text x="101.4" y="344.7">4.7k</text>
<text x="117.3" y="344.7">4.7k</text>
<text x="133.1" y="344.7">4.7k</text>
<text x="273.5" y="342.7">100nF</text>
<text x="429.5" y="346.4">10k</text>
<text x="429.5" y="343.3">R21</text>
</g>
<g font-size="3.2" fill="#00f">
<text x="303.1" y="50.7">1</text>
<text x="306.6" y="52.5">1OE#</text>
<text x="35.1" y="54.4" transform="rotate(-90 35.1 54.4)">6</text>
<text x="36.8" y="57.9" transform="rotate(-90 36.8 57.9)">6</text>
<text x="303.1" y="54.3">2</text>
<text x="303.1" y="57.8">3</text>
<text x="306.6" y="56">1A</text>
<text x="306.6" y="59.5">1Y</text>
<text x="319.6" y="56">4OE#</text>
<text x="324.5" y="59.5">4A</text>
<text x="330.2" y="57.8">12</text>
<text x="330.2" y="54.3">13</text>
<text x="42.6" y="63.1">D-</text>
<text x="47.9" y="61.3">2</text>
<text x="47.9" y="64.8">3</text>
<text x="303.1" y="61.3">4</text>
<text x="303.1" y="64.8">5</text>
<text x="306.6" y="63.1">2OE#</text>
<text x="324.7" y="63.1">4Y</text>
<text x="330.2" y="64.8">10</text>
<text x="330.2" y="61.3">11</text>
<text x="378.3" y="60.8">PTA0</text>
<text x="36.8" y="70.9" transform="rotate(-90 36.8 70.9)">5</text>
<text x="41.4" y="66.6">D+</text>
<text x="303.1" y="68.4">6</text>
<text x="306.6" y="66.6">2A</text>
<text x="306.6" y="70.1">2Y</text>
<text x="319.6" y="66.6">3OE#</text>
<text x="324.5" y="70.1">3A</text>
<text x="330.2" y="71.9">8</text>
<text x="330.2" y="68.4">9</text>
<text x="35.1" y="74.4" transform="rotate(-90 35.1 74.4)">5</text>
<text x="324.7" y="73.7">3Y</text>
<text x="301.3" y="153">1</text>
<text x="304.8" y="154.8">1A</text>
<text x="477.1" y="154.3">RST</text>
<text x="301.3" y="156.6">2</text>
<text x="301.3" y="160.1">3</text>
<text x="304.8" y="158.3">1Y</text>
<text x="304.8" y="161.9">2A</text>
<text x="319.2" y="158.3">6A</text>
<text x="319.4" y="161.9">6Y</text>
<text x="324.9" y="160.1">12</text>
<text x="324.9" y="156.6">13</text>
<text x="477.1" y="161.3">PTA0</text>
<text x="301.3" y="163.6">4</text>
<text x="301.3" y="167.1">5</text>
<text x="304.8" y="165.4">2Y</text>
<text x="319.2" y="165.4">5A</text>
<text x="324.9" y="167.1">10</text>
<text x="324.9" y="163.6">11</text>
<text x="272.5" y="170.1">OSC</text>
<text x="301.3" y="170.7">6</text>
<text x="304.8" y="168.9">3A</text>
<text x="304.8" y="172.4">3Y</text>
<text x="319.2" y="172.4">4A</text>
<text x="319.4" y="168.9">5Y</text>
<text x="324.9" y="170.7">9</text>
<text x="477.1" y="171.9">OUT2</text>
<text x="110.8" y="176">1</text>
<text x="110.8" y="179.5">2</text>
<text x="114.3" y="177.7">TXD</text>
<text x="134.1" y="177.7">OSCO</text>
<text x="145" y="179.5">27</text>
<text x="145" y="176">28</text>
<text x="319.4" y="176">4Y</text>
<text x="324.9" y="174.2">8</text>
<text x="477.1" y="179">OUT1</text>
<text x="477.1" y="175.4">OSC</text>
<text x="110.8" y="183">3</text>
<text x="114.3" y="184.8">RTS#</text>
<text x="114.3" y="181.3">DTR#</text>
<text x="135.3" y="181.3">OSCI</text>
<text x="135.4" y="184.8">TEST</text>
<text x="145" y="183">26</text>
<text x="477.1" y="182.5">IRQ</text>
<text x="110.8" y="190.1">5</text>
<text x="114.3" y="191.8">RXD</text>
<text x="138.9" y="191.8">NC</text>
<text x="145" y="190.1">24</text>
<text x="110.8" y="193.6">6</text>
<text x="114.3" y="195.4">RI#</text>
<text x="132.6" y="195.4">CBUS0</text>
<text x="145" y="197.1">22</text>
<text x="145" y="193.6">23</text>
<text x="477.1" y="193.1">OUT4</text>
<text x="110.8" y="200.7">8</text>
<text x="114.3" y="202.4">NC</text>
<text x="132.6" y="198.9">CBUS1</text>
<text x="477.1" y="200.1">OUT3</text>
<text x="108.8" y="207.7">10</text>
<text x="110.8" y="204.2">9</text>
<text x="114.3" y="206">DSR#</text>
<text x="114.3" y="209.5">DCD#</text>
<text x="130.5" y="209.5">RESET#</text>
<text x="145" y="207.7">19</text>
<text x="108.8" y="211.2">11</text>
<text x="108.8" y="214.8">12</text>
<text x="114.3" y="213">CTS#</text>
<text x="145" y="214.8">17</text>
<text x="108.8" y="218.3">13</text>
<text x="108.8" y="221.8">14</text>
<text x="114.3" y="216.5">CBUS4</text>
<text x="114.3" y="220.1">CBUS2</text>
<text x="130.5" y="216.5">3V3OUT</text>
<text x="131.7" y="220.1">USBDM</text>
<text x="145" y="221.8">15</text>
<text x="145" y="218.3">16</text>
<text x="114.3" y="223.6">CBUS3</text>
<text x="132.5" y="223.6">USBDP</text>
<text x="368.4" y="299.4">1</text>
<text x="286.6" y="302.4">IRQ</text>
<text x="368.4" y="303">2</text>
<text x="371.9" y="301.2">C1+</text>
<text x="371.9" y="304.7">VS+</text>
<text x="487.7" y="300.7">RST</text>
<text x="368.4" y="306.5">3</text>
<text x="368.4" y="310">4</text>
<text x="371.9" y="308.3">C1</text>
<text x="371.9" y="311.8">C2+</text>
<text x="386.7" y="308.3">T1OUT</text>
<text x="389.5" y="311.8">R1IN</text>
<text x="399" y="310">13</text>
<text x="399" y="306.5">14</text>
<text x="368.4" y="313.5">5</text>
<text x="368.4" y="317.1">6</text>
<text x="371.9" y="315.3">C2</text>
<text x="386.5" y="315.3">R1OUT</text>
<text x="399" y="317.1">11</text>
<text x="399" y="313.5">12</text>
<text x="49.3" y="318.8">5</text>
<text x="49.3" y="322.4">6</text>
<text x="65.4" y="318.8">1</text>
<text x="65.4" y="322.4">2</text>
<text x="200.2" y="318.3">OUT1</text>
<text x="200.2" y="321.8">OUT2</text>
<text x="368.4" y="320.6">7</text>
<text x="371.9" y="318.8">VS</text>
<text x="371.9" y="322.4">T2OUT</text>
<text x="389.8" y="322.4">T2IN</text>
<text x="389.8" y="318.8">T1IN</text>
<text x="399" y="320.6">10</text>
<text x="49.3" y="325.9">7</text>
<text x="49.3" y="329.4">8</text>
<text x="65.4" y="325.9">3</text>
<text x="65.4" y="329.4">4</text>
<text x="200.2" y="325.4">OUT3</text>
<text x="200.2" y="328.9">OUT4</text>
<text x="368.4" y="324.1">8</text>
<text x="371.9" y="325.9">R2IN</text>
<text x="386.5" y="325.9">R2OUT</text>
<text x="399" y="324.1">9</text>
</g>
<g font-size="3.2" fill="#f00">
<text x="322.1" y="52.5">VCC</text>
<text x="330.2" y="50.7">14</text>
<text x="39.9" y="59.5">VCC</text>
<text x="47.9" y="57.8">1</text>
<text x="316.8" y="154.8">VCC</text>
<text x="324.9" y="153">14</text>
<text x="110.8" y="186.5">4</text>
<text x="114.3" y="188.3">VCCIO</text>
<text x="136.9" y="206">VCC</text>
<text x="145" y="204.2">20</text>
<text x="399" y="299.4">16</text>
<text x="390.9" y="301.2">VCC</text>
</g>
<g font-size="3.2">
<text x="39.2" y="70.1">GND</text>
<text x="47.9" y="68.4">4</text>
<text x="303.1" y="71.9">7</text>
<text x="306.6" y="73.7">GND</text>
<text x="495.5" y="154.8">1</text>
<text x="511.7" y="154.8">16</text>
<text x="495.5" y="158.3">9</text>
<text x="495.5" y="161.9">2</text>
<text x="493.5" y="165.4">10</text>
<text x="493.5" y="172.4">11</text>
<text x="495.5" y="168.9">3</text>
<text x="301.3" y="174.2">7</text>
<text x="304.8" y="176">GND</text>
<text x="493.5" y="179.5">12</text>
<text x="495.5" y="176">4</text>
<text x="495.5" y="183">5</text>
<text x="134" y="188.3">AGND</text>
<text x="145" y="186.5">25</text>
<text x="493.5" y="186.5">13</text>
<text x="495.5" y="190.1">6</text>
<text x="110.8" y="197.1">7</text>
<text x="493.5" y="193.6">14</text>
<text x="495.5" y="197.1">7</text>
<text x="114.3" y="198.9">GND</text>
<text x="136.2" y="202.4">GND</text>
<text x="145" y="200.7">21</text>
<text x="493.5" y="200.7">15</text>
<text x="495.5" y="204.2">8</text>
<text x="511.7" y="204.2">17</text>
<text x="136.2" y="213">GND</text>
<text x="145" y="211.2">18</text>
<text x="390.2" y="304.7">GND</text>
<text x="399" y="303">15</text>
</g>
</svg>
